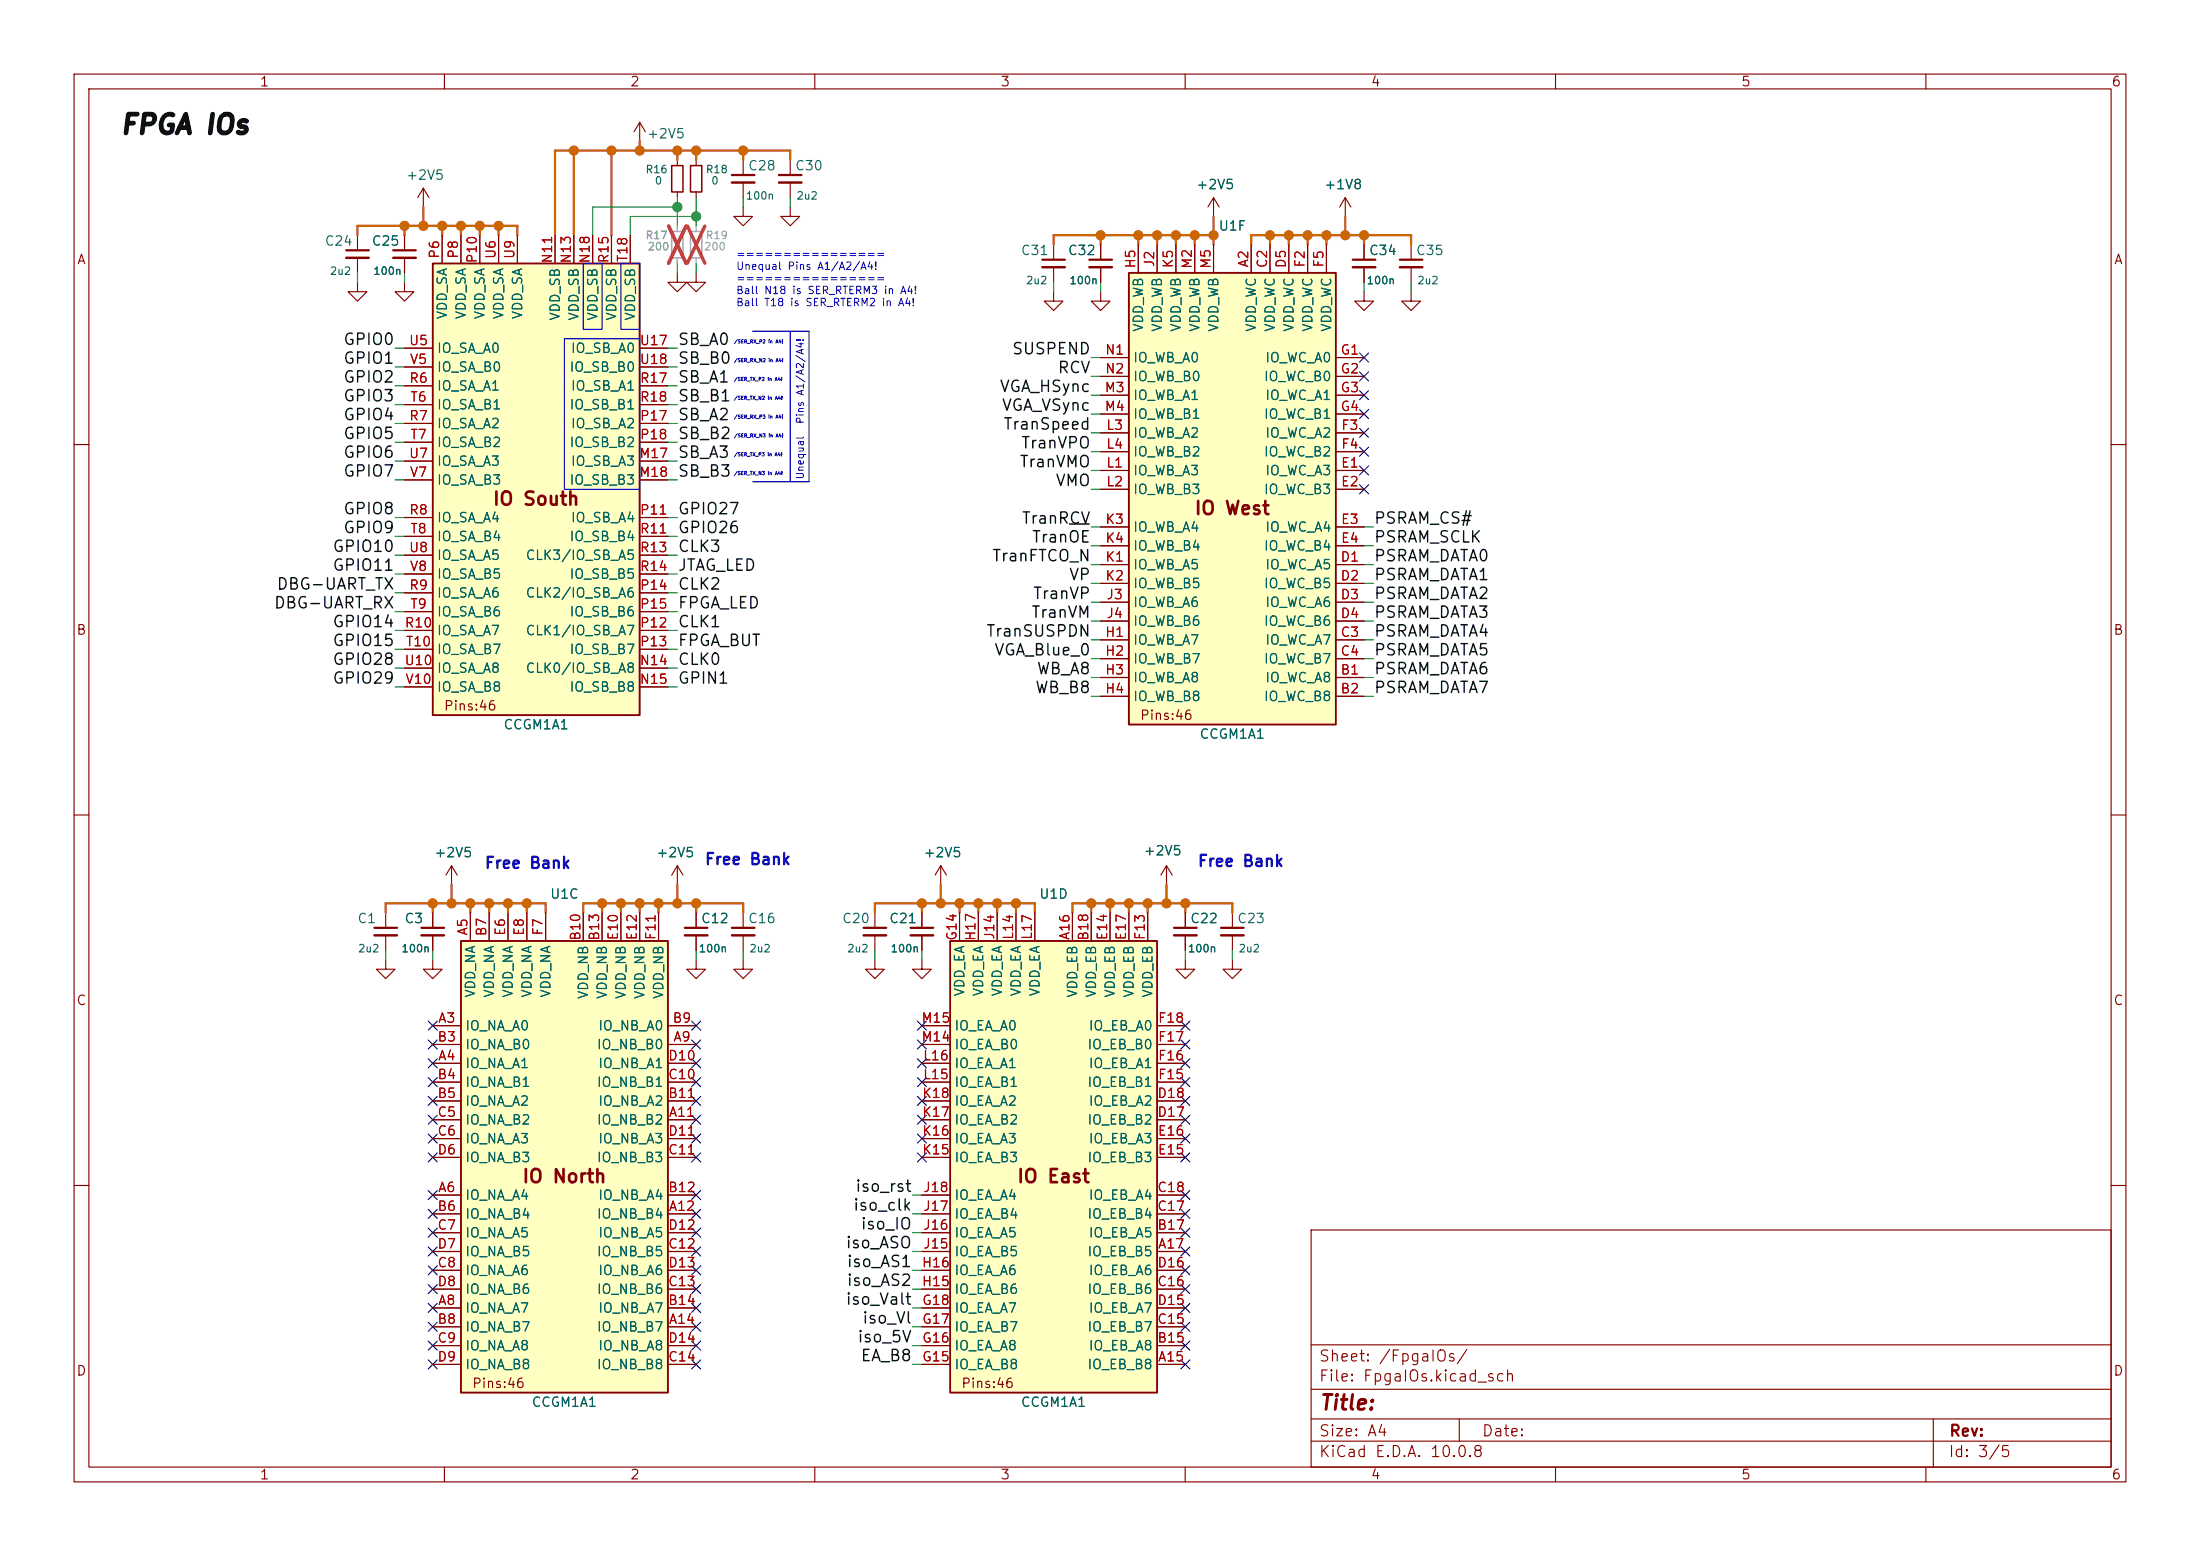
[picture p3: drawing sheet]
<svg xmlns="http://www.w3.org/2000/svg" width="297mm" height="210mm" viewBox="0 0 297 210" stroke-linecap="round" stroke-linejoin="round" font-family="sans-serif">
<g fill="none" stroke="#840000" stroke-width=".15">
<path d="M10 10h277v190h-277zM12 12h273v186h-273zM60 10v2M110 10v2M160 10v2M210 10v2M260 10v2M10 60h2M285 60h2M10 110h2M285 110h2M10 160h2"/>
<path d="M177 166h108v32h-108zM285 160h2M60 198v2M110 198v2M160 198v2M177 194.5h108M177 191.5h108M177 187.5h108M177 181.5h108M197 191.5v3M210 198v2M260 198v2"/>
<path d="M261 191.5v6.5"/>
</g>
<g fill="#0000c2">
<path d="M76.2 45.7h10.2v20.3h-10.2z"/>
<path d="M83.8 35.6h2.6v8.9h-2.6z"/>
<path d="M78.7 35.6h2.6v8.9h-2.6z"/>
</g>
<g fill="none" stroke="#840000" stroke-width=".15">
<path d="M127 116.8l.8 1.3M127 116.8l-.8 1.3M127 116.8v2.6M52.1 129.5v1.3h1.2l-1.2 1.3-1.3-1.3h1.3M52.1 123.2v1.9M52.1 126.2v2.1M58.4 129.5v1.3h1.3l-1.3 1.3-1.3-1.3h1.3M58.4 123.2v1.9M58.4 126.2v2.1M160 129.5v1.3h-1.3l1.3 1.3 1.3-1.3h-1.3M160 123.2v1.9M160 126.2v2.1"/>
<path d="M166.4 129.5v1.3h-1.3l1.3 1.3 1.2-1.3h-1.2M166.4 123.2v1.9M166.4 126.2v2.1"/>
</g>
<path d="M50.5 125.2h3.1M56.9 125.2h3M158.5 125.2h3M164.8 125.2h3.1" fill="none" stroke="#840000" stroke-width=".3"/>
<path d="M50.5 126.2h3.1M56.9 126.2h3M158.5 126.2h3M164.8 126.2h3.1" fill="none" stroke="#840000" stroke-width=".33"/>
<path d="M62.2 127h28v61h-28z" fill="#ffffc2"/>
<path d="M62.2 127h28v61h-28z" fill="none" stroke="#840000" stroke-width=".25"/>
<g fill="none" stroke="#840000" stroke-width=".15">
<path d="M61 116.8l.7 1.3M61 116.8l-.8 1.3M61 116.8v2.6M58.4 138.4h3.8M63.5 123.2v3.8M66 123.2v3.8M68.6 123.2v3.8M71.1 123.2v3.8M73.7 123.2v3.8M78.7 123.2v3.8M81.3 123.2v3.8M83.8 123.2v3.8"/>
<path d="M86.4 123.2v3.8M88.9 123.2v3.8M90.2 138.4h3.8M58.4 143.5h3.8M58.4 141h3.8M58.4 151.1h3.8M58.4 146.1h3.8M58.4 148.6h3.8M58.4 153.7h3.8M58.4 156.2h3.8M90.2 143.5h3.8M90.2 141h3.8"/>
<path d="M90.2 151.1h3.8M90.2 146.1h3.8M90.2 148.6h3.8M90.2 153.7h3.8M90.2 156.2h3.8M58.4 161.3h3.8M58.4 176.5h3.8M58.4 163.8h3.8M58.4 179.1h3.8M58.4 166.4h3.8M58.4 171.5h3.8M58.4 168.9h3.8"/>
<path d="M58.4 174h3.8M90.2 161.3h3.8M90.2 176.5h3.8M90.2 163.8h3.8M90.2 179.1h3.8M90.2 166.4h3.8M90.2 171.5h3.8M90.2 168.9h3.8M90.2 174h3.8M58.4 181.6h3.8M58.4 184.2h3.8M90.2 181.6h3.8"/>
<path d="M90.2 184.2h3.8"/>
</g>
<path d="M128.3 127h27.9v61h-27.9z" fill="#ffffc2"/>
<path d="M128.3 127h27.9v61h-27.9z" fill="none" stroke="#840000" stroke-width=".25"/>
<g fill="none" stroke="#840000" stroke-width=".15">
<path d="M86.4 16.5l-.8 1.3M86.4 16.5l.7 1.3M86.4 16.5v2.6M91.4 36.8v1.3h-1.2l1.2 1.3 1.3-1.3h-1.3M91.4 21.6v.8M91.4 25.9v.8M94 36.8v1.3h-1.3l1.3 1.3 1.2-1.3h-1.2M94 21.6v.8M94 25.9v.8M190.5 39.4v1.2h-1.3l1.3 1.3 1.3-1.3h-1.3M124.5 138.4h3.8M129.5 123.2v3.8"/>
<path d="M132.1 123.2v3.8M134.6 123.2v3.8M137.2 123.2v3.8M139.7 123.2v3.8M144.8 123.2v3.8M147.3 123.2v3.8M149.9 123.2v3.8M152.4 123.2v3.8M154.9 123.2v3.8M156.2 138.4h3.8M124.5 151.1h3.8M124.5 148.6h3.8"/>
<path d="M124.5 156.2h3.8M124.5 153.7h3.8M124.5 146.1h3.8M124.5 143.5h3.8M124.5 141h3.8M156.2 151.1h3.8M156.2 148.6h3.8M156.2 156.2h3.8M156.2 153.7h3.8M156.2 146.1h3.8M156.2 143.5h3.8M156.2 141h3.8"/>
<path d="M124.5 168.9h3.8M124.5 166.4h3.8M124.5 179.1h3.8M124.5 174h3.8M124.5 163.8h3.8M124.5 161.3h3.8M124.5 176.5h3.8M124.5 171.5h3.8M156.2 168.9h3.8M156.2 166.4h3.8M156.2 179.1h3.8M156.2 174h3.8"/>
<path d="M156.2 163.8h3.8M156.2 161.3h3.8M156.2 176.5h3.8M156.2 171.5h3.8M124.5 184.2h3.8M124.5 181.6h3.8M156.2 184.2h3.8M156.2 181.6h3.8"/>
</g>
<path d="M90.7 22.4h1.5v3.5h-1.5zM93.2 22.4h1.5v3.5h-1.5z" fill="none" stroke="#840000" stroke-width=".2"/>
<path d="M90.7 31.2h1.5v3.6h-1.5z" fill="none" stroke="#a1a1a1" stroke-width=".2"/>
<path d="M91.4 30.5v.7M91.4 34.8v.8" fill="none" stroke="#a1a1a1" stroke-width=".15"/>
<path d="M90.3 30.5l2.3 5M92.6 30.5l-2.3 5" fill="none" stroke="#e12e31" stroke-width=".46"/>
<path d="M152.4 36.8h27.9v61h-27.9z" fill="#ffffc2"/>
<path d="M152.4 36.8h27.9v61h-27.9z" fill="none" stroke="#840000" stroke-width=".25"/>
<g fill="none" stroke="#840000" stroke-width=".15">
<path d="M48.3 38.1v1.3h1.2l-1.2 1.2-1.3-1.2h1.3M48.3 31.8v1.9M48.3 34.8v2M54.6 31.8v1.9M54.6 34.8v2M57.1 25.4l.8 1.3M57.1 25.4l-.7 1.3M57.1 25.4v2.5M106.7 21.6v1.9M106.7 24.6v2.1M142.2 39.4v1.2h1.3l-1.3 1.3-1.2-1.3h1.2M142.2 33v1.9"/>
<path d="M142.2 36.1v2M148.6 39.4v1.2h1.3l-1.3 1.3-1.3-1.3h1.3M148.6 33v1.9M148.6 36.1v2M153.7 33v3.8M156.2 33v3.8M158.7 33v3.8M161.3 33v3.8M163.8 26.7v2.5M163.8 33v3.8M163.8 26.7l.8 1.2M163.8 26.7l-.7 1.2"/>
<path d="M168.9 33v3.8M171.4 33v3.8M174 33v3.8M176.5 33v3.8M179.1 33v3.8M181.6 26.7l-.8 1.2M181.6 26.7l.8 1.2M181.6 26.7v2.5M184.1 39.4v1.2h-1.2l1.2 1.3 1.3-1.3h-1.3M184.1 33v1.9M184.1 36.1v2M190.5 33v1.9"/>
<path d="M190.5 36.1v2M148.6 58.4h3.8M148.6 48.3h3.8M148.6 50.8h3.8M148.6 53.3h3.8M148.6 55.9h3.8M180.3 58.4h3.8M180.3 48.3h3.8M180.3 50.8h3.8M180.3 53.3h3.8M180.3 55.9h3.8M148.6 76.2h3.8"/>
<path d="M148.6 78.7h3.8M148.6 63.5h3.8M148.6 66h3.8M148.6 71.1h3.8M148.6 73.7h3.8M148.6 61h3.8M180.3 76.2h3.8M180.3 78.7h3.8M180.3 63.5h3.8M180.3 66h3.8M180.3 71.1h3.8M180.3 73.7h3.8"/>
<path d="M180.3 61h3.8M148.6 91.4h3.8M148.6 94h3.8M148.6 86.4h3.8M148.6 88.9h3.8M148.6 81.3h3.8M148.6 83.8h3.8M180.3 91.4h3.8M180.3 94h3.8M180.3 86.4h3.8M180.3 88.9h3.8M180.3 81.3h3.8"/>
<path d="M180.3 83.8h3.8M91.4 116.8l-.7 1.3M91.4 116.8l.8 1.3M91.4 116.8v2.6M94 129.5v1.3h-1.3l1.3 1.3 1.2-1.3h-1.2M94 123.2v1.9M94 126.2v2.1M100.3 129.5v1.3h-1.2l1.2 1.3 1.3-1.3h-1.3M100.3 123.2v1.9M100.3 126.2v2.1M118.1 129.5v1.3h1.3l-1.3 1.3-1.3-1.3h1.3M118.1 123.2v1.9"/>
<path d="M118.1 126.2v2.1M124.5 129.5v1.3h1.2l-1.2 1.3-1.3-1.3h1.3M124.5 123.2v1.9M124.5 126.2v2.1"/>
</g>
<path d="M46.7 33.8h3.1M53.1 33.8h3M105.2 23.6h3M140.7 35.1h3.1M147.1 35.1h3M182.6 35.1h3.1M189 35.1h3M92.5 125.2h3M98.8 125.2h3.1M116.6 125.2h3M122.9 125.2h3.1" fill="none" stroke="#840000" stroke-width=".3"/>
<path d="M46.7 34.8h3.1M53.1 34.8h3M105.2 24.6h3M140.7 36.1h3.1M147.1 36.1h3M182.6 36.1h3.1M189 36.1h3M92.5 126.2h3M98.8 126.2h3.1M116.6 126.2h3M122.9 126.2h3.1" fill="none" stroke="#840000" stroke-width=".33"/>
<path d="M58.4 35.6h28v60.9h-28z" fill="#ffffc2"/>
<path d="M58.4 35.6h28v60.9h-28z" fill="none" stroke="#840000" stroke-width=".25"/>
<g fill="none" stroke="#840000" stroke-width=".15">
<path d="M54.6 38.1v1.3h1.3l-1.3 1.2-1.3-1.2h1.3M54.6 31.8v1.9M54.6 34.8v2M59.7 31.8v3.8M62.2 31.8v3.8M64.8 31.8v3.8M67.3 31.8v3.8M69.8 31.8v3.8M74.9 31.8v3.8M77.5 31.8v3.8M80 31.8v3.8M82.5 31.8v3.8"/>
<path d="M85.1 31.8v3.8M100.3 27.9v1.3h-1.2l1.2 1.3 1.3-1.3h-1.3M100.3 21.6v1.9M100.3 24.6v2.1M106.7 27.9v1.3h-1.3l1.3 1.3 1.2-1.3h-1.2M148.6 33v1.9M148.6 36.1v2M153.7 33v3.8M156.2 33v3.8M158.7 33v3.8M161.3 33v3.8M163.8 33v3.8"/>
<path d="M168.9 33v3.8M171.4 33v3.8M174 33v3.8M176.5 33v3.8M179.1 33v3.8M184.1 33v1.9M184.1 36.1v2M54.6 57.2h3.8M54.6 59.7h3.8M54.6 52.1h3.8M54.6 54.6h3.8M54.6 47h3.8"/>
<path d="M54.6 49.5h3.8M86.4 57.2h3.8M86.4 59.7h3.8M86.4 52.1h3.8M86.4 54.6h3.8M86.4 47h3.8M86.4 49.5h3.8M148.6 58.4h3.8M148.6 48.3h3.8M148.6 50.8h3.8M148.6 53.3h3.8M148.6 55.9h3.8"/>
<path d="M180.3 58.4h3.8M180.3 48.3h3.8M180.3 50.8h3.8M180.3 53.3h3.8M180.3 55.9h3.8M54.6 62.2h3.8M54.6 64.8h3.8M54.6 69.9h3.8M54.6 72.4h3.8M54.6 74.9h3.8M54.6 77.5h3.8M86.4 62.2h3.8"/>
<path d="M86.4 64.8h3.8M86.4 69.9h3.8M86.4 72.4h3.8M86.4 74.9h3.8M86.4 77.5h3.8M148.6 76.2h3.8M148.6 78.7h3.8M148.6 63.5h3.8M148.6 66h3.8M148.6 71.1h3.8M148.6 73.7h3.8M148.6 61h3.8"/>
<path d="M180.3 76.2h3.8M180.3 78.7h3.8M180.3 63.5h3.8M180.3 66h3.8M180.3 71.1h3.8M180.3 73.7h3.8M180.3 61h3.8M54.6 90.2h3.8M54.6 92.7h3.8M54.6 85.1h3.8M54.6 87.6h3.8M54.6 80h3.8"/>
<path d="M54.6 82.6h3.8M86.4 90.2h3.8M86.4 92.7h3.8M86.4 85.1h3.8M86.4 87.6h3.8M86.4 80h3.8M86.4 82.6h3.8M148.6 91.4h3.8M148.6 94h3.8M148.6 86.4h3.8M148.6 88.9h3.8M148.6 81.3h3.8"/>
<path d="M148.6 83.8h3.8M180.3 91.4h3.8M180.3 94h3.8M180.3 86.4h3.8M180.3 88.9h3.8M180.3 81.3h3.8M180.3 83.8h3.8M157.5 116.8l-.8 1.3M157.5 116.8l.7 1.3M157.5 116.8v2.6M58.4 138.4h3.8M58.4 123.2v1.9"/>
<path d="M58.4 126.2v2.1M63.5 123.2v3.8M66 123.2v3.8M68.6 123.2v3.8M71.1 123.2v3.8M73.7 123.2v3.8M78.7 123.2v3.8M81.3 123.2v3.8M83.8 123.2v3.8M86.4 123.2v3.8M88.9 123.2v3.8M90.2 138.4h3.8"/>
<path d="M94 123.2v1.9M94 126.2v2.1M124.5 123.2v1.9M124.5 126.2v2.1M124.5 138.4h3.8M129.5 123.2v3.8M132.1 123.2v3.8M134.6 123.2v3.8M137.2 123.2v3.8M139.7 123.2v3.8M144.8 123.2v3.8M147.3 123.2v3.8"/>
<path d="M149.9 123.2v3.8M152.4 123.2v3.8M154.9 123.2v3.8M156.2 138.4h3.8M160 123.2v1.9M160 126.2v2.1M58.4 143.5h3.8M58.4 141h3.8M58.4 151.1h3.8M58.4 146.1h3.8M58.4 148.6h3.8M58.4 153.7h3.8"/>
<path d="M58.4 156.2h3.8M90.2 143.5h3.8M90.2 141h3.8M90.2 151.1h3.8M90.2 146.1h3.8M90.2 148.6h3.8M90.2 153.7h3.8M90.2 156.2h3.8M124.5 143.5h3.8M124.5 141h3.8M124.5 151.1h3.8M124.5 146.1h3.8"/>
<path d="M124.5 148.6h3.8M124.5 153.7h3.8M124.5 156.2h3.8M156.2 143.5h3.8M156.2 141h3.8M156.2 151.1h3.8M156.2 146.1h3.8M156.2 148.6h3.8M156.2 153.7h3.8M156.2 156.2h3.8M58.4 161.3h3.8M58.4 176.5h3.8"/>
<path d="M58.4 163.8h3.8M58.4 179.1h3.8M58.4 166.4h3.8M58.4 171.5h3.8M58.4 168.9h3.8M58.4 174h3.8M90.2 161.3h3.8M90.2 176.5h3.8M90.2 163.8h3.8M90.2 179.1h3.8M90.2 166.4h3.8M90.2 171.5h3.8"/>
<path d="M90.2 168.9h3.8M90.2 174h3.8M124.5 161.3h3.8M124.5 176.5h3.8M124.5 163.8h3.8M124.5 179.1h3.8M124.5 166.4h3.8M124.5 171.5h3.8M124.5 168.9h3.8M124.5 174h3.8M156.2 161.3h3.8M156.2 176.5h3.8"/>
<path d="M156.2 163.8h3.8M156.2 179.1h3.8M156.2 166.4h3.8M156.2 171.5h3.8M156.2 168.9h3.8M156.2 174h3.8M58.4 181.6h3.8M58.4 184.2h3.8M90.2 181.6h3.8M90.2 184.2h3.8M124.5 181.6h3.8M124.5 184.2h3.8"/>
<path d="M156.2 181.6h3.8M156.2 184.2h3.8"/>
</g>
<path d="M98.8 23.6h3.1" fill="none" stroke="#840000" stroke-width=".3"/>
<path d="M98.8 24.6h3.1" fill="none" stroke="#840000" stroke-width=".33"/>
<path d="M93.2 31.2h1.5v3.6h-1.5z" fill="none" stroke="#a1a1a1" stroke-width=".2"/>
<path d="M91.4 30.5v.7M91.4 34.8v.8M94 30.5v.7M94 34.8v.8" fill="none" stroke="#a1a1a1" stroke-width=".15"/>
<path d="M90.3 30.5l2.3 5M92.6 30.5l-2.3 5M92.8 30.5l2.4 5M95.2 30.5l-2.4 5" fill="none" stroke="#e12e31" stroke-width=".46"/>
<path d="M144.4 70.7h2.6" fill="none" stroke="#0f0f0f" stroke-width=".19"/>
<path d="M78.7 35.6h2.6v8.9h-2.6zM83.8 35.6h2.6v8.9h-2.6zM76.2 45.7h10.2v20.3h-10.2zM101.6 44.7h7.6v20.3h-7.6M106.7 44.7v20.3" fill="none" stroke="#00f" stroke-width=".15"/>
<g fill="none" stroke="#c60" stroke-width=".3">
<path d="M86.4 19.1v1.2M48.3 31.8v-1.3h21.5v1.3M54.6 30.5v1.3M57.1 27.9v2.6M59.7 30.5v1.3M62.2 30.5v1.3M64.8 30.5v1.3M67.3 30.5v1.3M77.5 20.3v11.5M82.5 20.3v11.5M91.4 20.3v1.3M94 20.3v1.3"/>
<path d="M100.3 20.3v1.3M106.7 21.6v-1.3h-31.8v11.5M148.6 31.8v1.2M153.7 31.8v1.2M156.2 31.8v1.2M158.7 31.8v1.2M161.3 31.8v1.2M163.8 31.8h-21.6v1.2M163.8 29.2v3.8M168.9 33v-1.2h21.6v1.2M171.4 31.8v1.2M174 31.8v1.2"/>
<path d="M176.5 31.8v1.2M179.1 31.8v1.2M181.6 29.2v2.6M184.1 31.8v1.2M61 119.4v2.5M91.4 119.4v2.5M127 119.4v2.5M157.5 119.4v2.5M52.1 123.2v-1.3h21.6v1.3M58.4 121.9v1.3M63.5 121.9v1.3M66 121.9v1.3"/>
<path d="M68.6 121.9v1.3M71.1 121.9v1.3M78.7 123.2v-1.3h21.6v1.3M81.3 121.9v1.3M83.8 121.9v1.3M86.4 121.9v1.3M88.9 121.9v1.3M94 121.9v1.3M118.1 123.2v-1.3h21.6v1.3M124.5 121.9v1.3M129.5 121.9v1.3M132.1 121.9v1.3"/>
<path d="M134.6 121.9v1.3M137.2 121.9v1.3M144.8 123.2v-1.3h21.6v1.3M147.3 121.9v1.3M149.9 121.9v1.3M152.4 121.9v1.3M154.9 121.9v1.3M160 121.9v1.3"/>
</g>
<g fill="none" stroke="#009600" stroke-width=".15">
<path d="M48.3 36.8v1.3M54.6 36.8v1.3M91.4 27.9h-11.4v3.9M91.4 26.7v3.8M91.4 35.6v1.2M94 29.2h-8.9v2.6M94 26.7v3.8M94 35.6v1.2M100.3 26.7v1.2M106.7 26.7v1.2M142.2 38.1v1.3M148.6 38.1v1.3"/>
<path d="M184.1 38.1v1.3M190.5 38.1v1.3M53.3 54.6h1.3M53.3 59.7h1.3M53.3 49.5h1.3M53.3 47h1.3M53.3 52.1h1.3M53.3 57.2h1.3M90.2 54.6h1.2M90.2 59.7h1.2M90.2 49.5h1.2M90.2 47h1.2"/>
<path d="M90.2 52.1h1.2M90.2 57.2h1.2M147.3 48.3h1.3M147.3 53.3h1.3M147.3 50.8h1.3M147.3 58.4h1.3M147.3 55.9h1.3M53.3 74.9h1.3M53.3 64.8h1.3M53.3 62.2h1.3M53.3 72.4h1.3M53.3 77.5h1.3"/>
<path d="M53.3 69.9h1.3M90.2 74.9h1.2M90.2 64.8h1.2M90.2 62.2h1.2M90.2 72.4h1.2M90.2 77.5h1.2M90.2 69.9h1.2M147.3 71.1h1.3M147.3 78.7h1.3M147.3 73.7h1.3M147.3 63.5h1.3M147.3 61h1.3"/>
<path d="M147.3 66h1.3M147.3 76.2h1.3M184.1 71.1h1.3M184.1 78.7h1.3M184.1 73.7h1.3M184.1 76.2h1.3M53.3 90.2h1.3M53.3 85.1h1.3M53.3 82.6h1.3M53.3 80h1.3M53.3 87.6h1.3M53.3 92.7h1.3"/>
<path d="M90.2 90.2h1.2M90.2 85.1h1.2M90.2 82.6h1.2M90.2 80h1.2M90.2 87.6h1.2M90.2 92.7h1.2M147.3 94h1.3M147.3 91.4h1.3M147.3 86.4h1.3M147.3 83.8h1.3M147.3 88.9h1.3M147.3 81.3h1.3"/>
<path d="M184.1 94h1.3M184.1 91.4h1.3M184.1 86.4h1.3M184.1 83.8h1.3M184.1 88.9h1.3M184.1 81.3h1.3M52.1 128.3v1.2M58.4 128.3v1.2M94 128.3v1.2M100.3 128.3v1.2M118.1 128.3v1.2M124.5 128.3v1.2"/>
<path d="M160 128.3v1.2M166.4 128.3v1.2M123.2 174h1.3M123.2 179.1h1.3M123.2 176.5h1.3M123.2 171.5h1.3M123.2 161.3h1.3M123.2 163.8h1.3M123.2 166.4h1.3M123.2 168.9h1.3M123.2 184.2h1.3M123.2 181.6h1.3"/>
</g>
<g fill="none" stroke="#000084" stroke-width=".15">
<path d="M183.5 52.7l1.3 1.2M183.5 57.8l1.3 1.2M183.5 55.3l1.3 1.2M183.5 47.7l1.3 1.2M183.5 50.2l1.3 1.2M184.8 52.7l-1.3 1.2M184.8 57.8l-1.3 1.2M184.8 55.3l-1.3 1.2M184.8 47.7l-1.3 1.2M184.8 50.2l-1.3 1.2M183.5 60.4l1.3 1.2M183.5 65.4l1.3 1.2"/>
<path d="M183.5 62.9l1.3 1.2M184.8 60.4l-1.3 1.2M184.8 65.4l-1.3 1.2M184.8 62.9l-1.3 1.2M57.8 137.8l1.2 1.2M59 137.8l-1.2 1.2M93.4 137.8l1.2 1.2M94.6 137.8l-1.2 1.2M123.9 137.8l1.2 1.2M125.1 137.8l-1.2 1.2M159.4 137.8l1.2 1.2M160.6 137.8l-1.2 1.2"/>
<path d="M57.8 145.4l1.2 1.3M57.8 148l1.2 1.2M57.8 140.4l1.2 1.2M57.8 150.5l1.2 1.2M57.8 153.1l1.2 1.2M57.8 155.6l1.2 1.2M57.8 142.9l1.2 1.2M59 145.4l-1.2 1.3M59 148l-1.2 1.2M59 140.4l-1.2 1.2M59 150.5l-1.2 1.2M59 153.1l-1.2 1.2"/>
<path d="M59 155.6l-1.2 1.2M59 142.9l-1.2 1.2M93.4 142.9l1.2 1.2M93.4 140.4l1.2 1.2M93.4 153.1l1.2 1.2M93.4 150.5l1.2 1.2M93.4 148l1.2 1.2M93.4 155.6l1.2 1.2M93.4 145.4l1.2 1.3M94.6 140.4l-1.2 1.2M94.6 155.6l-1.2 1.2M94.6 145.4l-1.2 1.3"/>
<path d="M94.6 142.9l-1.2 1.2M94.6 153.1l-1.2 1.2M94.6 150.5l-1.2 1.2M94.6 148l-1.2 1.2M123.9 145.4l1.2 1.3M123.9 142.9l1.2 1.2M123.9 140.4l1.2 1.2M123.9 148l1.2 1.2M123.9 153.1l1.2 1.2M123.9 150.5l1.2 1.2M123.9 155.6l1.2 1.2M125.1 145.4l-1.2 1.3"/>
<path d="M125.1 142.9l-1.2 1.2M125.1 140.4l-1.2 1.2M125.1 148l-1.2 1.2M125.1 150.5l-1.2 1.2M125.1 153.1l-1.2 1.2M125.1 155.6l-1.2 1.2M159.4 153.1l1.2 1.2M159.4 155.6l1.2 1.2M159.4 150.5l1.2 1.2M159.4 145.4l1.2 1.3M159.4 148l1.2 1.2M159.4 140.4l1.2 1.2"/>
<path d="M159.4 142.9l1.2 1.2M160.6 153.1l-1.2 1.2M160.6 155.6l-1.2 1.2M160.6 150.5l-1.2 1.2M160.6 145.4l-1.2 1.3M160.6 148l-1.2 1.2M160.6 140.4l-1.2 1.2M160.6 142.9l-1.2 1.2M57.8 175.9l1.2 1.2M57.8 165.8l1.2 1.2M57.8 168.3l1.2 1.2M57.8 173.4l1.2 1.2"/>
<path d="M57.8 170.8l1.2 1.3M57.8 163.2l1.2 1.2M57.8 160.7l1.2 1.2M57.8 178.5l1.2 1.2M59 175.9l-1.2 1.2M59 178.5l-1.2 1.2M59 173.4l-1.2 1.2M59 165.8l-1.2 1.2M59 168.3l-1.2 1.2M59 170.8l-1.2 1.3M59 163.2l-1.2 1.2M59 160.7l-1.2 1.2"/>
<path d="M93.4 175.9l1.2 1.2M93.4 173.4l1.2 1.2M93.4 168.3l1.2 1.2M93.4 170.8l1.2 1.3M93.4 160.7l1.2 1.2M93.4 163.2l1.2 1.2M93.4 165.8l1.2 1.2M93.4 178.5l1.2 1.2M94.6 175.9l-1.2 1.2M94.6 173.4l-1.2 1.2M94.6 170.8l-1.2 1.3M94.6 168.3l-1.2 1.2"/>
<path d="M94.6 160.7l-1.2 1.2M94.6 163.2l-1.2 1.2M94.6 165.8l-1.2 1.2M94.6 178.5l-1.2 1.2M159.4 175.9l1.2 1.2M159.4 173.4l1.2 1.2M159.4 178.5l1.2 1.2M159.4 170.8l1.2 1.3M159.4 168.3l1.2 1.2M159.4 163.2l1.2 1.2M159.4 160.7l1.2 1.2M159.4 165.8l1.2 1.2"/>
<path d="M160.6 175.9l-1.2 1.2M160.6 173.4l-1.2 1.2M160.6 178.5l-1.2 1.2M160.6 170.8l-1.2 1.3M160.6 168.3l-1.2 1.2M160.6 163.2l-1.2 1.2M160.6 160.7l-1.2 1.2M160.6 165.8l-1.2 1.2M57.8 181l1.2 1.2M57.8 183.5l1.2 1.3M59 183.5l-1.2 1.3M59 181l-1.2 1.2"/>
<path d="M93.4 181l1.2 1.2M93.4 183.5l1.2 1.3M94.6 181l-1.2 1.2M94.6 183.5l-1.2 1.3M159.4 181l1.2 1.2M159.4 183.5l1.2 1.3M160.6 181l-1.2 1.2M160.6 183.5l-1.2 1.3"/>
</g>
<g fill="#c60">
<circle cx="153.7" cy="31.7" r=".69"/>
<circle cx="156.2" cy="31.7" r=".69"/>
<circle cx="148.6" cy="31.7" r=".69"/>
<circle cx="149.9" cy="121.9" r=".69"/>
<circle cx="157.5" cy="121.9" r=".69"/>
<circle cx="160" cy="121.9" r=".69"/>
<circle cx="152.4" cy="121.9" r=".69"/>
<circle cx="154.9" cy="121.9" r=".69"/>
<circle cx="147.3" cy="121.9" r=".69"/>
<circle cx="171.4" cy="31.7" r=".69"/>
<circle cx="174" cy="31.7" r=".69"/>
<circle cx="176.5" cy="31.7" r=".69"/>
<circle cx="158.7" cy="31.7" r=".69"/>
<circle cx="181.6" cy="31.7" r=".69"/>
<circle cx="179.1" cy="31.7" r=".69"/>
<circle cx="184.1" cy="31.7" r=".69"/>
<circle cx="163.8" cy="31.7" r=".69"/>
<circle cx="161.3" cy="31.7" r=".69"/>
<circle cx="91.4" cy="121.9" r=".69"/>
<circle cx="86.4" cy="121.9" r=".69"/>
<circle cx="66" cy="121.9" r=".69"/>
<circle cx="94" cy="121.9" r=".69"/>
<circle cx="88.9" cy="121.9" r=".69"/>
<circle cx="68.6" cy="121.9" r=".69"/>
<circle cx="71.1" cy="121.9" r=".69"/>
<circle cx="83.8" cy="121.9" r=".69"/>
<circle cx="124.5" cy="121.9" r=".69"/>
<circle cx="129.5" cy="121.9" r=".69"/>
<circle cx="132.1" cy="121.9" r=".69"/>
<circle cx="127" cy="121.9" r=".69"/>
<circle cx="137.2" cy="121.9" r=".69"/>
<circle cx="134.6" cy="121.9" r=".69"/>
<circle cx="81.3" cy="121.9" r=".69"/>
<circle cx="61" cy="121.9" r=".69"/>
<circle cx="58.4" cy="121.9" r=".69"/>
<circle cx="63.5" cy="121.9" r=".69"/>
<circle cx="77.5" cy="20.3" r=".69"/>
<circle cx="82.5" cy="20.3" r=".69"/>
<circle cx="86.4" cy="20.3" r=".69"/>
<circle cx="91.4" cy="20.3" r=".69"/>
<circle cx="100.3" cy="20.3" r=".69"/>
<circle cx="94" cy="20.3" r=".69"/>
</g>
<g fill="#009600">
<circle cx="94" cy="29.2" r=".69"/>
<circle cx="91.4" cy="27.9" r=".69"/>
</g>
<g fill="#c60">
<circle cx="54.6" cy="30.5" r=".69"/>
<circle cx="57.1" cy="30.5" r=".69"/>
<circle cx="67.3" cy="30.5" r=".69"/>
<circle cx="64.8" cy="30.5" r=".69"/>
<circle cx="59.7" cy="30.5" r=".69"/>
<circle cx="62.2" cy="30.5" r=".69"/>
</g>
<text font-size="2.6" x="16.1" y="18.7">FPGA IOs</text>
<text font-size="2" fill="#840000" x="178" y="190.8">Title:</text>
<g font-size="1.8" fill="#840000">
<text x="66.4" y="68.7">IO South</text>
<text x="161.2" y="69.9">IO West</text>
<text x="70.4" y="160.1">IO North</text>
<text x="137.2" y="160.1">IO East</text>
</g>
<g font-size="1.5" fill="#0f0f0f">
<text x="46.2" y="46.9">GPIO0</text>
<text x="91.4" y="46.9">SB_A0</text>
<text x="46.2" y="52">GPIO2</text>
<text x="46.2" y="49.5">GPIO1</text>
<text x="91.4" y="52">SB_A1</text>
<text x="91.4" y="49.5">SB_B0</text>
<text x="134.9" y="53.3">VGA_HSync</text>
<text x="136.5" y="48.2">SUSPEND</text>
<text x="142.7" y="50.8">RCV</text>
<text x="46.2" y="57.1">GPIO4</text>
<text x="46.2" y="54.6">GPIO3</text>
<text x="46.2" y="59.6">GPIO5</text>
<text x="91.4" y="57.1">SB_A2</text>
<text x="91.4" y="59.6">SB_B2</text>
<text x="91.4" y="54.6">SB_B1</text>
<text x="135.1" y="55.8">VGA_VSync</text>
<text x="135.4" y="58.4">TranSpeed</text>
<text x="46.2" y="62.2">GPIO6</text>
<text x="46.2" y="64.7">GPIO7</text>
<text x="91.4" y="62.2">SB_A3</text>
<text x="91.4" y="64.7">SB_B3</text>
<text x="137.5" y="63.5">TranVMO</text>
<text x="137.8" y="60.9">TranVPO</text>
<text x="142.4" y="66">VMO</text>
<text x="46.2" y="69.8">GPIO8</text>
<text x="91.4" y="69.8">GPIO27</text>
<text x="137.8" y="71.1">TranRCV</text>
<text x="185.4" y="71.1">PSRAM_CS#</text>
<text x="44.8" y="74.9">GPIO10</text>
<text x="44.8" y="77.4">GPIO11</text>
<text x="46.2" y="72.3">GPIO9</text>
<text x="91.4" y="74.9">CLK3</text>
<text x="91.4" y="77.4">JTAG_LED</text>
<text x="91.4" y="72.3">GPIO26</text>
<text x="133.8" y="76.2">TranFTCO_N</text>
<text x="139.2" y="73.6">TranOE</text>
<text x="185.4" y="76.2">PSRAM_DATA0</text>
<text x="185.4" y="73.6">PSRAM_SCLK</text>
<text x="36.9" y="82.5">DBG-UART_RX</text>
<text x="37.2" y="80">DBG-UART_TX</text>
<text x="91.4" y="82.5">FPGA_LED</text>
<text x="91.4" y="80">CLK2</text>
<text x="139.1" y="83.8">TranVM</text>
<text x="139.3" y="81.2">TranVP</text>
<text x="144.2" y="78.7">VP</text>
<text x="185.4" y="83.8">PSRAM_DATA3</text>
<text x="185.4" y="78.7">PSRAM_DATA1</text>
<text x="185.4" y="81.2">PSRAM_DATA2</text>
<text x="44.8" y="87.6">GPIO15</text>
<text x="44.8" y="85">GPIO14</text>
<text x="91.4" y="85">CLK1</text>
<text x="91.4" y="87.6">FPGA_BUT</text>
<text x="133" y="86.3">TranSUSPDN</text>
<text x="134.1" y="88.9">VGA_Blue_0</text>
<text x="185.4" y="88.9">PSRAM_DATA5</text>
<text x="185.4" y="86.3">PSRAM_DATA4</text>
<text x="44.8" y="90.1">GPIO28</text>
<text x="44.8" y="92.7">GPIO29</text>
<text x="91.4" y="90.1">CLK0</text>
<text x="91.4" y="92.7">GPIN1</text>
<text x="139.6" y="93.9">WB_B8</text>
<text x="139.9" y="91.4">WB_A8</text>
<text x="185.4" y="91.4">PSRAM_DATA6</text>
<text x="185.4" y="93.9">PSRAM_DATA7</text>
<text x="115.4" y="161.2">iso_rst</text>
<text x="115.1" y="163.8">iso_clk</text>
<text x="116.1" y="166.3">iso_IO</text>
<text x="114.1" y="168.9">iso_ASO</text>
<text x="114.2" y="171.4">iso_AS1</text>
<text x="114.2" y="173.9">iso_AS2</text>
<text x="114.1" y="176.5">iso_Valt</text>
<text x="116.3" y="179">iso_Vl</text>
<text x="115.7" y="181.6">iso_5V</text>
<text x="116.1" y="184.1">EA_B8</text>
</g>
<g font-size="1.5" fill="#0000c2">
<text x="65.3" y="117.6">Free Bank</text>
<text x="95" y="117.1">Free Bank</text>
<text x="161.6" y="117.4">Free Bank</text>
</g>
<g font-size="1.5" fill="#840000">
<text x="178" y="184.1">Sheet: /FpgaIOs/</text>
<text x="178" y="186.8">File: FpgaIOs.kicad_sch</text>
<text x="178" y="197">KiCad E.D.A. 10.0.8</text>
<text x="178" y="194.2">Size: A4</text>
<text x="200" y="194.2">Date:</text>
<text x="263" y="197">Id: 3/5</text>
<text x="263" y="194.2">Rev:</text>
</g>
<g font-size="1.3" fill="#840000">
<text x="35" y="12">1</text>
<text x="85" y="12">2</text>
<text x="135" y="12">3</text>
<text x="185" y="12">4</text>
<text x="235" y="12">5</text>
<text x="285" y="12">6</text>
<text x="10.3" y="36">A</text>
<text x="285.3" y="36">A</text>
<text x="10.2" y="86">B</text>
<text x="285.2" y="86">B</text>
<text x="59.8" y="96.2">Pins:46</text>
<text x="153.8" y="97.5">Pins:46</text>
<text x="10.2" y="136">C</text>
<text x="285.2" y="136">C</text>
<text x="10.2" y="186">D</text>
<text x="285.2" y="186">D</text>
<text x="63.6" y="187.7">Pins:46</text>
<text x="129.7" y="187.7">Pins:46</text>
<text x="35" y="200">1</text>
<text x="85" y="200">2</text>
<text x="135" y="200">3</text>
<text x="185" y="200">4</text>
<text x="235" y="200">5</text>
<text x="285" y="200">6</text>
</g>
<g font-size="1.3" fill="#006464">
<text x="87.2" y="19">+2V5</text>
<text x="100.9" y="23.3">C28</text>
<text x="107.2" y="23.3">C30</text>
<text x="54.7" y="24.6">+2V5</text>
<text x="161.4" y="25.9">+2V5</text>
<text x="178.7" y="25.9">+1V8</text>
<text x="43.7" y="33.5">C24</text>
<text x="50.1" y="33.5">C25</text>
<text x="137.7" y="34.7">C31</text>
<text x="144.1" y="34.7">C32</text>
<text x="164.4" y="31.4">U1F</text>
<text x="184.7" y="34.7">C34</text>
<text x="191.1" y="34.7">C35</text>
<text x="58.9" y="48">IO_SA_A0</text>
<text x="60.7" y="43.2" transform="rotate(-90 60.7 43.2)">VDD_SA</text>
<text x="63.2" y="43.2" transform="rotate(-90 63.2 43.2)">VDD_SA</text>
<text x="65.7" y="43.2" transform="rotate(-90 65.7 43.2)">VDD_SA</text>
<text x="68.3" y="43.2" transform="rotate(-90 68.3 43.2)">VDD_SA</text>
<text x="70.8" y="43.2" transform="rotate(-90 70.8 43.2)">VDD_SA</text>
<text x="75.9" y="43.4" transform="rotate(-90 75.9 43.4)">VDD_SB</text>
<text x="77" y="48">IO_SB_A0</text>
<text x="78.4" y="43.4" transform="rotate(-90 78.4 43.4)">VDD_SB</text>
<text x="81" y="43.4" transform="rotate(-90 81 43.4)">VDD_SB</text>
<text x="83.5" y="43.4" transform="rotate(-90 83.5 43.4)">VDD_SB</text>
<text x="86.1" y="43.4" transform="rotate(-90 86.1 43.4)">VDD_SB</text>
<text x="154.6" y="44.9" transform="rotate(-90 154.6 44.9)">VDD_WB</text>
<text x="157.2" y="44.9" transform="rotate(-90 157.2 44.9)">VDD_WB</text>
<text x="159.7" y="44.9" transform="rotate(-90 159.7 44.9)">VDD_WB</text>
<text x="162.3" y="44.9" transform="rotate(-90 162.3 44.9)">VDD_WB</text>
<text x="164.8" y="44.9" transform="rotate(-90 164.8 44.9)">VDD_WB</text>
<text x="169.9" y="44.9" transform="rotate(-90 169.9 44.9)">VDD_WC</text>
<text x="172.4" y="44.9" transform="rotate(-90 172.4 44.9)">VDD_WC</text>
<text x="175" y="44.9" transform="rotate(-90 175 44.9)">VDD_WC</text>
<text x="177.5" y="44.9" transform="rotate(-90 177.5 44.9)">VDD_WC</text>
<text x="180" y="44.9" transform="rotate(-90 180 44.9)">VDD_WC</text>
<text x="58.9" y="53">IO_SA_A1</text>
<text x="58.9" y="50.5">IO_SA_B0</text>
<text x="76.8" y="50.5">IO_SB_B0</text>
<text x="77" y="53">IO_SB_A1</text>
<text x="152.9" y="49.2">IO_WB_A0</text>
<text x="152.9" y="51.8">IO_WB_B0</text>
<text x="170.5" y="51.8">IO_WC_B0</text>
<text x="170.7" y="49.2">IO_WC_A0</text>
<text x="58.9" y="58.1">IO_SA_A2</text>
<text x="58.9" y="55.6">IO_SA_B1</text>
<text x="76.8" y="55.6">IO_SB_B1</text>
<text x="77" y="58.1">IO_SB_A2</text>
<text x="152.9" y="59.4">IO_WB_A2</text>
<text x="152.9" y="54.3">IO_WB_A1</text>
<text x="152.9" y="56.8">IO_WB_B1</text>
<text x="170.5" y="56.8">IO_WC_B1</text>
<text x="170.7" y="59.4">IO_WC_A2</text>
<text x="170.7" y="54.3">IO_WC_A1</text>
<text x="58.9" y="60.7">IO_SA_B2</text>
<text x="58.9" y="63.2">IO_SA_A3</text>
<text x="58.9" y="65.7">IO_SA_B3</text>
<text x="76.8" y="65.7">IO_SB_B3</text>
<text x="76.8" y="60.7">IO_SB_B2</text>
<text x="77" y="63.2">IO_SB_A3</text>
<text x="152.9" y="64.5">IO_WB_A3</text>
<text x="152.9" y="61.9">IO_WB_B2</text>
<text x="170.5" y="61.9">IO_WC_B2</text>
<text x="170.7" y="64.5">IO_WC_A3</text>
<text x="58.9" y="70.8">IO_SA_A4</text>
<text x="77" y="70.8">IO_SB_A4</text>
<text x="152.9" y="67">IO_WB_B3</text>
<text x="170.5" y="67">IO_WC_B3</text>
<text x="58.9" y="73.4">IO_SA_B4</text>
<text x="58.9" y="75.9">IO_SA_A5</text>
<text x="70.9" y="75.9">CLK3/IO_SB_A5</text>
<text x="76.8" y="73.4">IO_SB_B4</text>
<text x="152.9" y="77.2">IO_WB_A5</text>
<text x="152.9" y="72.1">IO_WB_A4</text>
<text x="152.9" y="74.6">IO_WB_B4</text>
<text x="170.5" y="74.6">IO_WC_B4</text>
<text x="170.7" y="77.2">IO_WC_A5</text>
<text x="170.7" y="72.1">IO_WC_A4</text>
<text x="58.9" y="81">IO_SA_A6</text>
<text x="58.9" y="83.5">IO_SA_B6</text>
<text x="58.9" y="78.4">IO_SA_B5</text>
<text x="70.9" y="81">CLK2/IO_SB_A6</text>
<text x="76.8" y="83.5">IO_SB_B6</text>
<text x="76.8" y="78.4">IO_SB_B5</text>
<text x="152.9" y="82.2">IO_WB_A6</text>
<text x="152.9" y="79.7">IO_WB_B5</text>
<text x="170.5" y="79.7">IO_WC_B5</text>
<text x="170.7" y="82.2">IO_WC_A6</text>
<text x="58.9" y="86.1">IO_SA_A7</text>
<text x="58.9" y="88.6">IO_SA_B7</text>
<text x="70.9" y="86.1">CLK1/IO_SB_A7</text>
<text x="76.8" y="88.6">IO_SB_B7</text>
<text x="152.9" y="87.3">IO_WB_A7</text>
<text x="152.9" y="89.9">IO_WB_B7</text>
<text x="152.9" y="84.8">IO_WB_B6</text>
<text x="170.5" y="89.9">IO_WC_B7</text>
<text x="170.5" y="84.8">IO_WC_B6</text>
<text x="170.7" y="87.3">IO_WC_A7</text>
<text x="58.9" y="91.1">IO_SA_A8</text>
<text x="58.9" y="93.7">IO_SA_B8</text>
<text x="70.9" y="91.1">CLK0/IO_SB_A8</text>
<text x="76.8" y="93.7">IO_SB_B8</text>
<text x="152.9" y="92.4">IO_WB_A8</text>
<text x="152.9" y="94.9">IO_WB_B8</text>
<text x="170.5" y="94.9">IO_WC_B8</text>
<text x="170.7" y="92.4">IO_WC_A8</text>
<text x="67.9" y="98.8">CCGM1A1</text>
<text x="161.9" y="100">CCGM1A1</text>
<text x="58.5" y="116">+2V5</text>
<text x="88.5" y="116">+2V5</text>
<text x="124.6" y="116">+2V5</text>
<text x="154.3" y="115.8">+2V5</text>
<text x="48.2" y="124.9">C1</text>
<text x="54.5" y="124.9">C3</text>
<text x="74.2" y="121.6">U1C</text>
<text x="94.5" y="124.9">C12</text>
<text x="100.9" y="124.9">C16</text>
<text x="113.6" y="124.9">C20</text>
<text x="119.9" y="124.9">C21</text>
<text x="140.2" y="121.6">U1D</text>
<text x="160.6" y="124.9">C22</text>
<text x="166.9" y="124.9">C23</text>
<text x="64.5" y="134.8" transform="rotate(-90 64.5 134.8)">VDD_NA</text>
<text x="67" y="134.8" transform="rotate(-90 67 134.8)">VDD_NA</text>
<text x="69.5" y="134.8" transform="rotate(-90 69.5 134.8)">VDD_NA</text>
<text x="72.1" y="134.8" transform="rotate(-90 72.1 134.8)">VDD_NA</text>
<text x="74.6" y="134.8" transform="rotate(-90 74.6 134.8)">VDD_NA</text>
<text x="79.7" y="134.9" transform="rotate(-90 79.7 134.9)">VDD_NB</text>
<text x="82.2" y="134.9" transform="rotate(-90 82.2 134.9)">VDD_NB</text>
<text x="84.8" y="134.9" transform="rotate(-90 84.8 134.9)">VDD_NB</text>
<text x="87.3" y="134.9" transform="rotate(-90 87.3 134.9)">VDD_NB</text>
<text x="89.9" y="134.9" transform="rotate(-90 89.9 134.9)">VDD_NB</text>
<text x="130.5" y="134.6" transform="rotate(-90 130.5 134.6)">VDD_EA</text>
<text x="133" y="134.6" transform="rotate(-90 133 134.6)">VDD_EA</text>
<text x="135.6" y="134.6" transform="rotate(-90 135.6 134.6)">VDD_EA</text>
<text x="138.1" y="134.6" transform="rotate(-90 138.1 134.6)">VDD_EA</text>
<text x="140.7" y="134.6" transform="rotate(-90 140.7 134.6)">VDD_EA</text>
<text x="145.7" y="134.8" transform="rotate(-90 145.7 134.8)">VDD_EB</text>
<text x="148.3" y="134.8" transform="rotate(-90 148.3 134.8)">VDD_EB</text>
<text x="150.8" y="134.8" transform="rotate(-90 150.8 134.8)">VDD_EB</text>
<text x="153.4" y="134.8" transform="rotate(-90 153.4 134.8)">VDD_EB</text>
<text x="155.9" y="134.8" transform="rotate(-90 155.9 134.8)">VDD_EB</text>
<text x="62.7" y="139.4">IO_NA_A0</text>
<text x="62.7" y="141.9">IO_NA_B0</text>
<text x="80.5" y="141.9">IO_NB_B0</text>
<text x="80.7" y="139.4">IO_NB_A0</text>
<text x="128.8" y="141.9">IO_EA_B0</text>
<text x="128.8" y="139.4">IO_EA_A0</text>
<text x="146.7" y="141.9">IO_EB_B0</text>
<text x="146.9" y="139.4">IO_EB_A0</text>
<text x="62.7" y="144.5">IO_NA_A1</text>
<text x="62.7" y="147">IO_NA_B1</text>
<text x="62.7" y="149.6">IO_NA_A2</text>
<text x="80.5" y="147">IO_NB_B1</text>
<text x="80.7" y="149.6">IO_NB_A2</text>
<text x="80.7" y="144.5">IO_NB_A1</text>
<text x="128.8" y="149.6">IO_EA_A2</text>
<text x="128.8" y="147">IO_EA_B1</text>
<text x="128.8" y="144.5">IO_EA_A1</text>
<text x="146.7" y="147">IO_EB_B1</text>
<text x="146.9" y="149.6">IO_EB_A2</text>
<text x="146.9" y="144.5">IO_EB_A1</text>
<text x="62.7" y="152.1">IO_NA_B2</text>
<text x="62.7" y="154.6">IO_NA_A3</text>
<text x="80.5" y="152.1">IO_NB_B2</text>
<text x="80.7" y="154.6">IO_NB_A3</text>
<text x="128.8" y="154.6">IO_EA_A3</text>
<text x="128.8" y="152.1">IO_EA_B2</text>
<text x="146.7" y="152.1">IO_EB_B2</text>
<text x="146.9" y="154.6">IO_EB_A3</text>
<text x="62.7" y="157.2">IO_NA_B3</text>
<text x="80.5" y="157.2">IO_NB_B3</text>
<text x="128.8" y="157.2">IO_EA_B3</text>
<text x="146.7" y="157.2">IO_EB_B3</text>
<text x="62.7" y="162.3">IO_NA_A4</text>
<text x="62.7" y="164.8">IO_NA_B4</text>
<text x="62.7" y="167.3">IO_NA_A5</text>
<text x="80.5" y="164.8">IO_NB_B4</text>
<text x="80.7" y="162.3">IO_NB_A4</text>
<text x="80.7" y="167.3">IO_NB_A5</text>
<text x="128.8" y="167.3">IO_EA_A5</text>
<text x="128.8" y="164.8">IO_EA_B4</text>
<text x="128.8" y="162.3">IO_EA_A4</text>
<text x="146.7" y="164.8">IO_EB_B4</text>
<text x="146.9" y="167.3">IO_EB_A5</text>
<text x="146.9" y="162.3">IO_EB_A4</text>
<text x="62.7" y="172.4">IO_NA_A6</text>
<text x="62.7" y="169.9">IO_NA_B5</text>
<text x="80.5" y="169.9">IO_NB_B5</text>
<text x="80.7" y="172.4">IO_NB_A6</text>
<text x="128.8" y="172.4">IO_EA_A6</text>
<text x="128.8" y="169.9">IO_EA_B5</text>
<text x="146.7" y="169.9">IO_EB_B5</text>
<text x="146.9" y="172.4">IO_EB_A6</text>
<text x="62.7" y="177.5">IO_NA_A7</text>
<text x="62.7" y="175">IO_NA_B6</text>
<text x="80.5" y="175">IO_NB_B6</text>
<text x="80.7" y="177.5">IO_NB_A7</text>
<text x="128.8" y="177.5">IO_EA_A7</text>
<text x="128.8" y="175">IO_EA_B6</text>
<text x="146.7" y="175">IO_EB_B6</text>
<text x="146.9" y="177.5">IO_EB_A7</text>
<text x="62.7" y="180">IO_NA_B7</text>
<text x="62.7" y="182.6">IO_NA_A8</text>
<text x="62.7" y="185.1">IO_NA_B8</text>
<text x="80.5" y="180">IO_NB_B7</text>
<text x="80.5" y="185.1">IO_NB_B8</text>
<text x="80.7" y="182.6">IO_NB_A8</text>
<text x="128.8" y="185.1">IO_EA_B8</text>
<text x="128.8" y="182.6">IO_EA_A8</text>
<text x="128.8" y="180">IO_EA_B7</text>
<text x="146.7" y="185.1">IO_EB_B8</text>
<text x="146.7" y="180">IO_EB_B7</text>
<text x="146.9" y="182.6">IO_EB_A8</text>
<text x="71.7" y="190.2">CCGM1A1</text>
<text x="137.7" y="190.2">CCGM1A1</text>
</g>
<g font-size="1.3" fill="#a90000">
<text x="59.6" y="35" transform="rotate(-90 59.6 35)">P6</text>
<text x="62.1" y="35" transform="rotate(-90 62.1 35)">P8</text>
<text x="64.7" y="35.6" transform="rotate(-90 64.7 35.6)">P10</text>
<text x="67.2" y="35.1" transform="rotate(-90 67.2 35.1)">U6</text>
<text x="69.8" y="35.1" transform="rotate(-90 69.8 35.1)">U9</text>
<text x="74.8" y="35.7" transform="rotate(-90 74.8 35.7)">N11</text>
<text x="77.4" y="35.7" transform="rotate(-90 77.4 35.7)">N13</text>
<text x="79.9" y="35.7" transform="rotate(-90 79.9 35.7)">N18</text>
<text x="82.5" y="35.6" transform="rotate(-90 82.5 35.6)">R15</text>
<text x="85" y="35.5" transform="rotate(-90 85 35.5)">T18</text>
<text x="153.6" y="36.3" transform="rotate(-90 153.6 36.3)">H5</text>
<text x="156.1" y="36.1" transform="rotate(-90 156.1 36.1)">J2</text>
<text x="158.7" y="36.3" transform="rotate(-90 158.7 36.3)">K5</text>
<text x="161.2" y="36.4" transform="rotate(-90 161.2 36.4)">M2</text>
<text x="163.7" y="36.4" transform="rotate(-90 163.7 36.4)">M5</text>
<text x="168.8" y="36.2" transform="rotate(-90 168.8 36.2)">A2</text>
<text x="171.4" y="36.3" transform="rotate(-90 171.4 36.3)">C2</text>
<text x="173.9" y="36.3" transform="rotate(-90 173.9 36.3)">D5</text>
<text x="176.4" y="36.2" transform="rotate(-90 176.4 36.2)">F2</text>
<text x="179" y="36.2" transform="rotate(-90 179 36.2)">F5</text>
<text x="55.1" y="46.9">U5</text>
<text x="86.3" y="46.9">U17</text>
<text x="55.1" y="52">R6</text>
<text x="55.2" y="49.4">V5</text>
<text x="86.3" y="49.4">U18</text>
<text x="86.3" y="52">R17</text>
<text x="149" y="53.3">M3</text>
<text x="149.1" y="48.2">N1</text>
<text x="149.1" y="50.7">N2</text>
<text x="180.9" y="48.2">G1</text>
<text x="180.9" y="50.7">G2</text>
<text x="180.9" y="53.3">G3</text>
<text x="55.1" y="57.1">R7</text>
<text x="55.3" y="54.5">T6</text>
<text x="55.3" y="59.6">T7</text>
<text x="86.3" y="57.1">P17</text>
<text x="86.3" y="59.6">P18</text>
<text x="86.3" y="54.5">R18</text>
<text x="149" y="55.8">M4</text>
<text x="149.2" y="58.3">L3</text>
<text x="180.9" y="55.8">G4</text>
<text x="181" y="58.3">F3</text>
<text x="55.1" y="62.1">U7</text>
<text x="55.2" y="64.7">V7</text>
<text x="86.2" y="62.1">M17</text>
<text x="86.2" y="64.7">M18</text>
<text x="149.2" y="63.4">L1</text>
<text x="149.2" y="66">L2</text>
<text x="149.2" y="60.9">L4</text>
<text x="180.9" y="63.4">E1</text>
<text x="180.9" y="66">E2</text>
<text x="181" y="60.9">F4</text>
<text x="55.1" y="69.8">R8</text>
<text x="86.3" y="69.8">P11</text>
<text x="149.1" y="71">K3</text>
<text x="180.9" y="71">E3</text>
<text x="55.1" y="74.8">U8</text>
<text x="55.2" y="77.4">V8</text>
<text x="55.3" y="72.3">T8</text>
<text x="86.3" y="72.3">R11</text>
<text x="86.3" y="74.8">R13</text>
<text x="86.3" y="77.4">R14</text>
<text x="149.1" y="76.1">K1</text>
<text x="149.1" y="73.6">K4</text>
<text x="180.9" y="76.1">D1</text>
<text x="180.9" y="73.6">E4</text>
<text x="55.1" y="79.9">R9</text>
<text x="55.3" y="82.5">T9</text>
<text x="86.3" y="79.9">P14</text>
<text x="86.3" y="82.5">P15</text>
<text x="149.1" y="78.7">K2</text>
<text x="149.3" y="81.2">J3</text>
<text x="149.3" y="83.7">J4</text>
<text x="180.9" y="78.7">D2</text>
<text x="180.9" y="81.2">D3</text>
<text x="180.9" y="83.7">D4</text>
<text x="54.5" y="85">R10</text>
<text x="54.7" y="87.5">T10</text>
<text x="86.3" y="85">P12</text>
<text x="86.3" y="87.5">P13</text>
<text x="149.1" y="86.3">H1</text>
<text x="149.1" y="88.8">H2</text>
<text x="180.9" y="86.3">C3</text>
<text x="180.9" y="88.8">C4</text>
<text x="54.5" y="90.1">U10</text>
<text x="54.6" y="92.6">V10</text>
<text x="86.3" y="90.1">N14</text>
<text x="86.3" y="92.6">N15</text>
<text x="149.1" y="91.4">H3</text>
<text x="149.1" y="93.9">H4</text>
<text x="180.9" y="91.4">B1</text>
<text x="180.9" y="93.9">B2</text>
<text x="63.4" y="126.4" transform="rotate(-90 63.4 126.4)">A5</text>
<text x="66" y="126.5" transform="rotate(-90 66 126.5)">B7</text>
<text x="68.5" y="126.4" transform="rotate(-90 68.5 126.4)">E6</text>
<text x="71" y="126.4" transform="rotate(-90 71 126.4)">E8</text>
<text x="73.6" y="126.4" transform="rotate(-90 73.6 126.4)">F7</text>
<text x="78.7" y="127.1" transform="rotate(-90 78.7 127.1)">B10</text>
<text x="81.2" y="127.1" transform="rotate(-90 81.2 127.1)">B13</text>
<text x="83.7" y="127" transform="rotate(-90 83.7 127)">E10</text>
<text x="86.3" y="127" transform="rotate(-90 86.3 127)">E12</text>
<text x="88.8" y="127" transform="rotate(-90 88.8 127)">F11</text>
<text x="129.5" y="127.1" transform="rotate(-90 129.5 127.1)">G14</text>
<text x="132" y="127.1" transform="rotate(-90 132 127.1)">H17</text>
<text x="134.5" y="126.9" transform="rotate(-90 134.5 126.9)">J14</text>
<text x="137.1" y="126.9" transform="rotate(-90 137.1 126.9)">L14</text>
<text x="139.6" y="126.9" transform="rotate(-90 139.6 126.9)">L17</text>
<text x="144.7" y="127" transform="rotate(-90 144.7 127)">A16</text>
<text x="147.2" y="127.1" transform="rotate(-90 147.2 127.1)">B18</text>
<text x="149.8" y="127" transform="rotate(-90 149.8 127)">E14</text>
<text x="152.3" y="127" transform="rotate(-90 152.3 127)">E17</text>
<text x="154.9" y="127" transform="rotate(-90 154.9 127)">F13</text>
<text x="59" y="140.9">B3</text>
<text x="59" y="138.3">A3</text>
<text x="59" y="143.4">A4</text>
<text x="90.1" y="143.4">D10</text>
<text x="90.7" y="138.3">B9</text>
<text x="90.8" y="140.9">A9</text>
<text x="124.3" y="140.9">M14</text>
<text x="124.3" y="138.3">M15</text>
<text x="124.5" y="143.4">L16</text>
<text x="156.2" y="143.4">F16</text>
<text x="156.2" y="140.9">F17</text>
<text x="156.2" y="138.3">F18</text>
<text x="59" y="146">B4</text>
<text x="59" y="148.5">B5</text>
<text x="90.1" y="148.5">B11</text>
<text x="90.1" y="146">C10</text>
<text x="124.4" y="148.5">K18</text>
<text x="124.5" y="146">L15</text>
<text x="156.1" y="148.5">D18</text>
<text x="156.2" y="146">F15</text>
<text x="59" y="151">C5</text>
<text x="59" y="153.6">C6</text>
<text x="90.1" y="153.6">D11</text>
<text x="90.2" y="151">A11</text>
<text x="124.4" y="153.6">K16</text>
<text x="124.4" y="151">K17</text>
<text x="156.1" y="151">D17</text>
<text x="156.2" y="153.6">E16</text>
<text x="59" y="156.1">D6</text>
<text x="59" y="161.2">A6</text>
<text x="90.1" y="161.2">B12</text>
<text x="90.1" y="156.1">C11</text>
<text x="124.4" y="156.1">K15</text>
<text x="124.5" y="161.2">J18</text>
<text x="156.1" y="161.2">C18</text>
<text x="156.2" y="156.1">E15</text>
<text x="59" y="163.7">B6</text>
<text x="59" y="166.3">C7</text>
<text x="90.1" y="166.3">D12</text>
<text x="90.2" y="163.7">A12</text>
<text x="124.5" y="166.3">J16</text>
<text x="124.5" y="163.7">J17</text>
<text x="156.1" y="166.3">B17</text>
<text x="156.1" y="163.7">C17</text>
<text x="59" y="171.4">C8</text>
<text x="59" y="168.8">D7</text>
<text x="59" y="173.9">D8</text>
<text x="90.1" y="168.8">C12</text>
<text x="90.1" y="173.9">C13</text>
<text x="90.1" y="171.4">D13</text>
<text x="124.4" y="173.9">H15</text>
<text x="124.4" y="171.4">H16</text>
<text x="124.5" y="168.8">J15</text>
<text x="156.1" y="173.9">C16</text>
<text x="156.1" y="171.4">D16</text>
<text x="156.2" y="168.8">A17</text>
<text x="59" y="179">B8</text>
<text x="59" y="176.4">A8</text>
<text x="90.1" y="176.4">B14</text>
<text x="90.2" y="179">A14</text>
<text x="124.4" y="179">G17</text>
<text x="124.4" y="176.4">G18</text>
<text x="156.1" y="179">C15</text>
<text x="156.1" y="176.4">D15</text>
<text x="59" y="181.5">C9</text>
<text x="59" y="184.1">D9</text>
<text x="90.1" y="184.1">C14</text>
<text x="90.1" y="181.5">D14</text>
<text x="124.4" y="184.1">G15</text>
<text x="124.4" y="181.5">G16</text>
<text x="156.1" y="181.5">B15</text>
<text x="156.2" y="184.1">A15</text>
</g>
<g font-size="1" fill="#006464">
<text x="87.1" y="23.6">R16</text>
<text x="95.2" y="23.6">R18</text>
<text x="88.3" y="25.2">0</text>
<text x="95.9" y="25.2">0</text>
<text x="100.6" y="27.2">100n</text>
<text x="107.4" y="27.2">2u2</text>
<text x="44.4" y="37.3">2u2</text>
<text x="50.3" y="37.3">100n</text>
<text x="138.4" y="38.6">2u2</text>
<text x="144.3" y="38.6">100n</text>
<text x="184.4" y="38.6">100n</text>
<text x="191.3" y="38.6">2u2</text>
<text x="48.3" y="128.8">2u2</text>
<text x="54.1" y="128.8">100n</text>
<text x="94.3" y="128.8">100n</text>
<text x="101.1" y="128.8">2u2</text>
<text x="114.3" y="128.8">2u2</text>
<text x="120.2" y="128.8">100n</text>
<text x="160.3" y="128.8">100n</text>
<text x="167.1" y="128.8">2u2</text>
</g>
<g font-size="1" fill="#989898">
<text x="87.1" y="32.5">R17</text>
<text x="87.3" y="34">200</text>
<text x="95" y="34">200</text>
<text x="95.2" y="32.5">R19</text>
</g>
<g font-size="1" fill="#00f">
<text x="99.3" y="35">================</text>
<text x="99.3" y="36.7">Unequal Pins A1/A2/A4!</text>
<text x="99.3" y="38.3">================</text>
<text x="99.3" y="39.9">Ball N18 is SER_RTERM3 in A4!</text>
<text x="99.3" y="41.6">Ball T18 is SER_RTERM2 in A4!</text>
<text x="108.8" y="57.3" transform="rotate(-90 108.8 57.3)">Pins A1/A2/A4!</text>
<text x="108.8" y="64.8" transform="rotate(-90 108.8 64.8)">Unequal</text>
</g>
<g font-size=".5" fill="#00f">
<text x="99.1" y="46.4">/SER_RX_P2 in A4!</text>
<text x="99.1" y="49">/SER_RX_N2 in A4!</text>
<text x="99.1" y="51.5">/SER_TX_P2 in A4!</text>
<text x="99.1" y="59.1">/SER_RX_N3 in A4!</text>
<text x="99.1" y="54.1">/SER_TX_N2 in A4!</text>
<text x="99.1" y="56.6">/SER_RX_P3 in A4!</text>
<text x="99.1" y="61.7">/SER_TX_P3 in A4!</text>
<text x="99.1" y="64.2">/SER_TX_N3 in A4!</text>
</g>
</svg>
